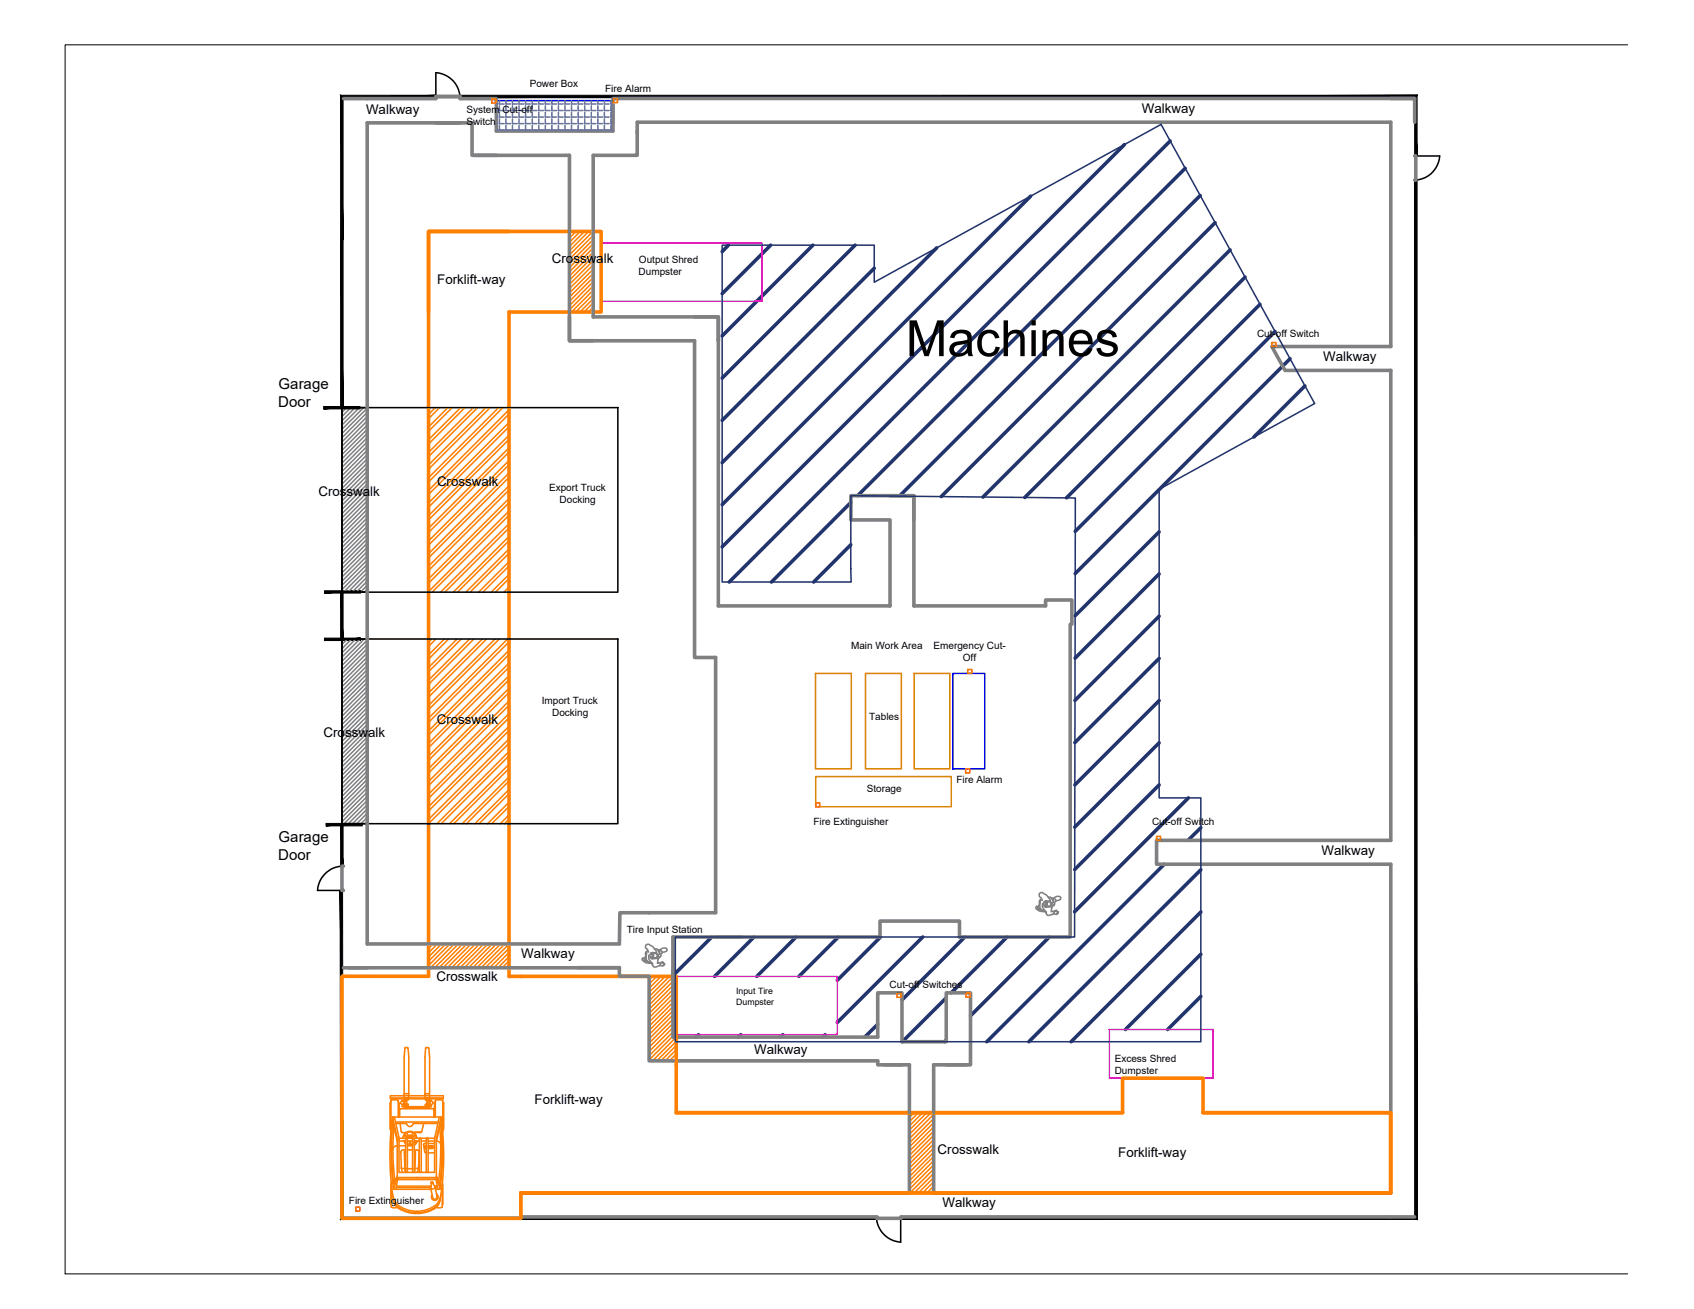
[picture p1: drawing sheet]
<svg xmlns="http://www.w3.org/2000/svg" width="279mm" height="216mm" viewBox="0 0 279 216" stroke-linecap="round" stroke-linejoin="round" font-family="sans-serif">
<!-- layer: 0 -->
<g fill="#000" stroke="#000" stroke-width=".16">
<path d="M56.6 16.1h15.3v-.4zM56.2 15.7h15.7l-15.3 .4zM56.2 15.7l.4 23.8v-23.4zM56.2 15.7l.4 23.8h-.4z"/>
<path d="M56.2 39.5l.4 27.7v-27.7zM56.2 39.5l.4 27.7h-.4z"/>
<path d="M233.3 16.1v9.6h.4zM233.3 16.1l.4-.4v10zM75.8 16.1h157.5l.4-.4zM75.8 15.7h157.9l-157.9 .4z"/>
<path d="M53.4 67v.4l6-.4zM53.4 67.4l6-.4v.4z"/>
<path d="M56.2 97.6l.4 7.8v-7.8zM56.2 97.6l.4 7.8h-.4z"/>
<path d="M53.5 97.8h6v-.4zM53.5 97.4h6l-6 .4z"/>
<path d="M53.5 105.2v.4l6-.4zM53.5 105.6l6-.4v.4z"/>
<path d="M56.2 136.1l.4 6.8v-6.8zM56.2 136.1l.4 6.8h-.4z"/>
<path d="M53.8 136.2h5.9v-.4zM53.8 135.8h5.9l-5.9 .4z"/>
<path d="M56.1 146.9l.5 53.8-.1-53.8zM56.1 146.9l.5 53.8-.4 .4zM56.6 200.7l-.4 .4 88.4-.4zM56.2 201.1l88.4-.4v.4z"/>
<path d="M148.6 200.7v.4l84.7-.4zM148.6 201.1l84.7-.4 .4 .4zM233.3 29.7v171l.4 .4zM233.3 29.7h.4v171.4z"/>
</g>
<!-- layer: Furniture -->
<g fill="none" stroke="#22346e" stroke-width=".59">
<path d="M170 32.3l-50.9 50.9M185.5 23.8l-66.4 66.4M193 23.2l-72.7 72.8M195.5 27.8l-54 54M198 32.2l-49.6 49.6M200.4 36.7l-45.2 45.2M120.1 40.4l-1 1.1M127.1 40.4l-8 8M134.1 40.4l-15 15M141 40.4l-21.9 22M144.2 44.2l-25.1 25.1M154.5 40.9l-35.4 35.4"/>
<path d="M202.9 41.2l-40.8 40.8M205.4 45.7l-36.4 36.3M207.8 50.2l-31.9 31.9M210.3 54.7l-33 32.9M212.8 59.2l-21.5 21.4M215.2 63.7l-8.4 8.4M140.3 89.9l-6.1 6.1M140.3 82.9l-13.1 13.1M191.2 80.8l-13.9 13.8M191.2 87.7l-13.9 13.9M191.2 94.7l-13.9 13.8M191.2 101.6l-13.9 13.9"/>
<path d="M191.2 108.6l-13.9 13.9M191.2 115.6l-13.9 13.9M191.2 122.5l-13.9 13.9M191.2 129.5l-13.9 13.9M196 131.6l-18.8 18.8M198.1 136.5l-2.2 2.1M117.4 154.5l-6 6M124.4 154.5l-6.5 6.5M131.3 154.5l-6.5 6.5M138.3 154.5l-6.5 6.5M145.2 154.5l-7.1 7.2M152.2 154.5l-14.1 14.1"/>
<path d="M159.1 154.5l-10.3 10.4M166.1 154.5l-9.2 9.3M173.1 154.5l-13 13M192 142.5l-29.2 29.3M198.1 143.5l-28.4 28.3M198.1 150.4l-21.4 21.4M198.1 157.4l-12.5 12.4M115.2 170.7l-.4 .4M122.2 170.7l-.4 .4M129.1 170.7l-.4 .4M136.1 170.7l-.4 .4M144.8 168.9l-2.2 2.2"/>
<path d="M156.1 164.6l-7.3 7.2M156.1 171.5l-.3 .3M198.1 164.3l-5.5 5.5"/>
</g>
<!-- layer: Dumpsters -->
<path d="M99.2 40.1h26.5v9.6h-26.5zM111.5 161h26.6v9.7h-26.5v-9.7M183 169.8h17.1v8h-17.1z" fill="none" stroke="#f0f" stroke-width=".25"/>
<!-- layer: 0 -->
<path d="M71.9 12v3.9M233.5 25.7h4M52.4 146.9h3.9M148.6 200.9v4" fill="none" stroke="#000" stroke-width=".25"/>
<!-- layer: Dashed -->
<path d="M71.9 12a4.3 4.3 0 0 1 4 3.9M237.5 25.7a4.3 4.3 0 0 1-4 4M56.4 67.2v68.7M56.3 142.9a4.3 4.3 0 0 0-3.9 4M144.6 200.9a4.3 4.3 0 0 0 4 4" fill="none" stroke="#000" stroke-width=".25"/>
<!-- layer: Worker-Walkway -->
<g fill="none" stroke="#808080" stroke-width=".25">
<path d="M56.5 67.2l-.1 .1M57.2 67.2l-.8 .8M57.9 67.2l-1.5 1.5M58.6 67.2l-2.2 2.2M59.3 67.2l-2.9 2.9M60 67.2l-3.6 3.6M60.6 67.3l-4.2 4.2M60.6 68l-4.2 4.2M60.6 68.7l-4.2 4.2M60.6 69.4l-4.2 4.2M60.6 70.1l-4.2 4.2M60.6 70.8l-4.2 4.2"/>
<path d="M60.6 71.5l-4.2 4.2M60.6 72.2l-4.2 4.2M60.6 72.9l-4.2 4.2M60.6 73.6l-4.2 4.2M60.6 74.3l-4.2 4.2M60.6 75l-4.2 4.2M60.6 75.7l-4.2 4.1M60.6 76.4l-4.2 4.1M60.6 77.1l-4.2 4.1M60.6 77.8l-4.2 4.1M60.6 78.5l-4.2 4.1M60.6 79.1l-4.2 4.2"/>
<path d="M60.6 79.8l-4.2 4.2M60.6 80.5l-4.2 4.2M60.6 81.2l-4.2 4.2M60.6 81.9l-4.2 4.2M60.6 82.6l-4.2 4.2M60.6 83.3l-4.2 4.2M60.6 84l-4.2 4.2M60.6 84.7l-4.2 4.2M60.6 85.4l-4.2 4.2M60.6 86.1l-4.2 4.2M60.6 86.8l-4.2 4.2M60.6 87.5l-4.2 4.2"/>
<path d="M60.6 88.2l-4.2 4.2M60.6 88.9l-4.2 4.2M60.6 89.6l-4.2 4.2M60.6 90.3l-4.2 4.2M60.6 91l-4.2 4.2M60.6 91.7l-4.2 4.2M60.6 92.4l-4.2 4.1M60.6 93.1l-4.2 4.1M60.6 93.8l-3.9 3.8M60.6 94.5l-3.2 3.1M60.6 95.2l-2.5 2.4M60.6 95.8l-1.8 1.8"/>
<path d="M60.6 96.5l-1.1 1.1M60.6 97.2l-.4 .4M56.6 105.4l-.2 .2M57.3 105.4l-.9 .9M58 105.4l-1.6 1.6M58.7 105.4l-2.3 2.3M59.4 105.4l-3 3M60.1 105.4l-3.7 3.7M60.6 105.6l-4.2 4.2M60.6 106.3l-4.2 4.2M60.6 107l-4.2 4.2M60.6 107.7l-4.2 4.2"/>
<path d="M60.6 108.4l-4.2 4.2M60.6 109.1l-4.2 4.2M60.6 109.8l-4.2 4.1M60.6 110.5l-4.2 4.1M60.6 111.2l-4.2 4.1M60.6 111.9l-4.2 4.1M60.6 112.6l-4.2 4.1M60.6 113.2l-4.2 4.2M60.6 113.9l-4.2 4.2M60.6 114.6l-4.2 4.2M60.6 115.3l-4.2 4.2M60.6 116l-4.2 4.2"/>
<path d="M60.6 116.7l-4.2 4.2M60.6 117.4l-4.2 4.2M60.6 118.1l-4.2 4.2M60.6 118.8l-4.2 4.2M60.6 119.5l-4.2 4.2M60.6 120.2l-4.2 4.2M60.6 120.9l-4.2 4.2M60.6 121.6l-4.2 4.2M60.6 122.3l-4.2 4.2M60.6 123l-4.2 4.2M60.6 123.7l-4.2 4.2M60.6 124.4l-4.2 4.2"/>
<path d="M60.6 125.1l-4.2 4.2M60.6 125.8l-4.2 4.2M60.6 126.5l-4.2 4.1M60.6 127.2l-4.2 4.1M60.6 127.9l-4.2 4.1M60.6 128.6l-4.2 4.1M60.6 129.3l-4.2 4.1M60.6 129.9l-4.2 4.2M60.6 130.6l-4.2 4.2M60.6 131.3l-4.2 4.2M60.6 132l-3.8 3.9M60.6 132.7l-3.1 3.2"/>
<path d="M60.6 133.4l-2.4 2.5M60.6 134.1l-1.7 1.8M60.6 134.8l-1.1 1.1M60.6 135.5l-.4 .4"/>
</g>
<!-- layer: Wires -->
<path d="M82 16.6h19v5h-19z" fill="none" stroke="#00f" stroke-width=".25"/>
<!-- layer: Forklift-Forkliftway -->
<g fill="none" stroke="#ff7f00" stroke-width=".25">
<path d="M94.3 38.2l-.4 .4M95 38.2l-1.1 1.1M95.7 38.2l-1.8 1.8M96.4 38.2l-2.5 2.4M97.1 38.2l-3.2 3.1M97.8 38.2l-3.9 3.8M97.8 38.8l-3.9 3.9M97.8 39.5l-3.9 3.9M97.8 40.2l-3.9 3.9M97.8 40.9l-3.9 3.9M97.8 41.6l-3.9 3.9M97.8 42.3l-3.9 3.9"/>
<path d="M97.8 43l-3.9 3.9M97.8 43.7l-3.9 3.9M97.8 44.4l-3.9 3.9M97.8 45.1l-3.9 3.9M97.8 45.8l-3.9 3.9M97.8 46.5l-3.9 3.9M97.8 47.2l-3.9 3.9M97.8 47.9l-3.5 3.6M97.8 48.6l-2.8 2.9M97.8 49.3l-2.1 2.2M97.8 50l-1.5 1.5M97.8 50.7l-.8 .8"/>
<path d="M97.8 51.3l-.1 .2M71.8 67.2l-1.1 1.2M72.5 67.2l-1.8 1.9M73.9 67.2l-3.2 3.2M74.6 67.2l-3.9 3.9M76 67.2l-5.3 5.3M76.7 67.2l-6 6M78.1 67.2l-7.4 7.4M78.8 67.2l-8.1 8.1M80.1 67.2l-9.4 9.5M80.8 67.2l-10.1 10.2M82.2 67.2l-11.5 11.6"/>
<path d="M82.9 67.2l-12.2 12.3M84 67.6l-13.3 13.3M84 69.7l-13.3 13.3M84 71.8l-13.3 13.3M84 73.9l-13.3 13.2M84 76l-13.3 13.2M84 78l-13.3 13.3M84 68.3l-13.3 13.3M84 70.4l-13.3 13.3M84 72.5l-13.3 13.3M84 74.6l-13.3 13.2M84 76.7l-13.3 13.2"/>
<path d="M84 78.7l-13.3 13.3M84 80.1l-13.3 13.3M84 82.2l-13.3 13.3M84 84.3l-13.3 13.3M84 86.4l-11.3 11.3M84 88.5l-9.2 9.2M84 90.6l-7.2 7.1M84 92.7l-5.1 5M84 94.7l-3 3M84 96.8l-.9 .9M84 80.8l-13.3 13.3M84 82.9l-13.3 13.3"/>
<path d="M84 85l-12.7 12.7M84 87.1l-10.6 10.6M84 89.2l-8.6 8.5M84 91.3l-6.5 6.4M84 93.4l-4.4 4.3M84 95.4l-2.3 2.3M84 97.5l-.2 .2M71.2 105.4l-.5 .5M71.9 105.4l-1.2 1.2M73.3 105.4l-2.6 2.6M74 105.4l-3.3 3.3M75.4 105.4l-4.7 4.7"/>
<path d="M76.1 105.4l-5.4 5.4M77.5 105.4l-6.8 6.8M78.2 105.4l-7.5 7.5M79.6 105.4l-8.9 8.9M80.2 105.4l-9.5 9.6M81.6 105.4l-10.9 11M82.3 105.4l-11.6 11.7M83.7 105.4l-13 13.1M84 107.3l-13.3 13.3M84 109.4l-13.3 13.2M84 111.4l-13.3 13.3M84 113.5l-13.3 13.3"/>
<path d="M84 115.6l-13.3 13.3M84 117.7l-13.3 13.3M84 119.8l-13.3 13.3M84 105.9l-13.3 13.3M84 108l-13.3 13.2M84 110.1l-13.3 13.2M84 112.1l-13.3 13.3M84 114.2l-13.3 13.3M84 116.3l-13.3 13.3M84 118.4l-13.3 13.3M84 121.9l-13.3 13.3M84 124l-11.9 11.9"/>
<path d="M84 126.1l-9.8 9.8M84 128.2l-7.8 7.7M84 130.2l-5.7 5.7M84 132.3l-3.6 3.6M84 134.4l-1.5 1.5M84 120.5l-13.3 13.3M84 122.6l-13.3 13.3M84 124.7l-11.2 11.2M84 126.8l-9.1 9.1M84 128.8l-7.1 7.1M84 130.9l-5 5M84 133l-2.9 2.9"/>
<path d="M84 135.1l-.8 .8M70.7 155.7v.1M71.4 155.7l-.7 .7M72.1 155.7l-1.4 1.4M72.8 155.7l-2.1 2.1M73.5 155.7l-2.8 2.8M74.2 155.7l-3.5 3.5M74.9 155.7l-3.9 3.9M75.6 155.7l-3.9 3.9M76.3 155.7l-3.9 3.9M77 155.7l-3.9 3.9M77.7 155.7l-3.9 3.9"/>
<path d="M78.4 155.7l-3.9 3.9M79.1 155.7l-3.9 3.9M79.8 155.7l-3.9 3.9M80.5 155.7l-3.9 3.9M81.2 155.7l-3.9 3.9M81.9 155.7l-3.9 3.9M82.6 155.7l-4 3.9M83.3 155.7l-4 3.9M84 155.7l-4 3.9M84 156.4l-3.3 3.2M84 157.1l-2.6 2.5M84 157.8l-1.9 1.8"/>
<path d="M84 158.5l-1.2 1.1M84 159.2l-.5 .4M66.9 172.8l-.1 .1M66.9 172.8h.3M67.2 172.8l.1 .1 .1 1.4v6.8h-.7v-6.8l.1-1.4M70.3 172.8l-.1 .1-.1 1.4v6.8h.8v-6.8l-.2-1.4-.1-.1M70.3 172.8h.3M107.6 161l-.5 .6M108.3 161l-1.2 1.3M109 161l-1.9 2M109.7 161l-2.6 2.7M110.4 161l-3.3 3.4"/>
<path d="M111 161.2l-3.9 3.9M111 161.9l-3.9 3.9M111 162.6l-3.9 3.9M111 163.2l-3.9 4M111 163.9l-3.9 4M111 164.6l-3.9 4M111 165.3l-3.9 4M111 166l-3.9 4M111 166.7l-3.9 3.9M111 167.4l-3.9 3.9M111 168.1l-3.9 3.9M111 168.8l-3.9 3.9"/>
<path d="M111 169.5l-3.9 3.9M111 170.2l-3.9 3.9M111 170.9l-3.9 3.9M111.5 171.1l-3.9 3.9M111.5 171.8l-3.2 3.2M111.5 172.5l-2.5 2.5M111.5 173.2l-1.8 1.8M111.5 173.8l-1.1 1.2M111.5 174.5l-.4 .5M64.4 181.1h8.7M64.5 181.5l.6-.1 .6 .1v2.7M64.5 181.7l-.2 .3v4.2l.2 .3"/>
<path d="M64.5 181.5v5.2M64.5 195.2v3.9l.5 .1 .5-.1M64.5 195.2v3.5M64.7 184.2a53.6 53.6 0 0 0 .2 11.9M64.7 184.2a45 45 0 0 0 .3 14.2l.5 .7 .3 .2M64.7 196.9a2.86 2.86 0 0 0 2.3 2.6 5 5 0 0 0 5.2-1.2l.5-1.4M64.8 184.2h7.9M64.8 184.2l.7 3.3M64.8 185.3h-.1a55.5 55.5 0 0 0 .2 9.8h.1M64.8 185.3l.7 2.9M65 185.9a41.3 41.3 0 0 0 .1 8.9M65.1 184.2l.7 3.6v5.6h5.9v-5.6l.7-3.6"/>
<path d="M65.2 198.8a5.6 5.6 0 0 0 7.1 0M65.2 185.1h7M65.3 196.2l.3-1.9h6.3l.3 1.9M65.3 185.3h1.7a.59 .59 0 0 0 .6 .5 .59 .59 0 0 0 .6-.5h4M65.4 195.6h5.7M65.4 187.5l.1 .5M65.5 189a.75 .75 0 0 0-.7 .5M65.5 194.2h6.5M65.5 194.2l-.6 2M65.5 194.5h6.4M65.5 194l-.5 1.1M65.5 194.2l-.6 1.7"/>
<path d="M65.5 188v6.2M65.7 181.7l.1 .3v2.2M65.8 199.3a5.7 5.7 0 0 0 5.9 0M65.8 187.7h.8M65.8 188.2h1.1M65.8 189h1.1M65.9 184.2v-1.3h5.7v1.3M66 185.3l.2 1.4 .8 .1M66.2 192.7l.7 .1M66.5 187.7a1.13 1.13 0 0 1 1.1-1.1 1.13 1.13 0 0 1 1.1 1.1M66.5 189.7l-.3 .1-.1 .2 .1 2.7 .2 .7M66.5 189.7h.4"/>
<path d="M66.6 188.2l.3 .4M66.6 187.7a1.03 1.03 0 0 1 1-1 1.03 1.03 0 0 1 1 1M66.6 187.7h2.2M66.6 182.3l-.3 .1v.1h.7v-.1h-.2M66.6 181.7v.6M66.7 180.4h.7v.3h-.7v-.3M66.7 182.5h4.2v.2h-4.2zM66.7 189.9l.1 2.6M66.7 182.3l.1 .1M66.7 188.2l.2 .3M66.7 181.7v.6h.6v-.2h-.2M66.7 187.3l.7 .4 .2-.2 .2 .2 .7-.4"/>
<path d="M66.7 187.2l.8 .3M66.8 192.8v.4M66.8 181.6l-.1 .1M66.9 187.9l.1-.2 .2 .2M66.9 187.9v5.5M67 181.5h-.7v.1l.3 .1M67 181.5v.1h-.2M67 181.5l-.3-.1v-.2h.6v.2l-.2 .1M67 182.1h-.3M67 181.5v.6M67.1 181.5v.6M67.1 186.8l.3 .7"/>
<path d="M67.2 188.7h.8M67.2 188.8h.8M67.2 187.9v4.9M67.2 192.8h.1M67.2 192.8v.6M67.2 188.2h.8M67.2 189.7h.8M67.4 187.3h.4M67.4 180.7h2.7M67.5 187.4h.3M67.5 188.2v.6M67.6 192.8h-.4"/>
<path d="M67.6 192.8h.4M67.7 188.2v.6M68 187.9l.2-.2 .1 .2M68 189h-.8M68 192.8h.1M68 187.9v5.5M68.1 186.8l-.3 .7M68.3 186.8h1.1M68.3 188.2h.4M68.3 189.7h.6l.2 .3-.1 2.7-.2 .7M68.3 187.9v5.5M68.4 186.8v-.1h.9l.1 .1"/>
<path d="M68.4 192.8v.4M68.5 187.2l-.8 .3M68.5 188.2l-.2 .3M68.5 189.9v2.6M68.5 188.7l-.2 .2M68.6 188.2l-.3 .4M68.7 188.2h.5M68.8 187.7h2.9M68.9 188.2l-.3 .5M69 192.7l-.7 .1M69.2 187.9l.1-.2 .2 .2M69.2 187.9v5.5h.3v-5.5"/>
<path d="M69.5 188.2h.8M69.5 186.6l-.1 .2M69.9 185.3l-.3 1.4M70.1 189v.4M70.1 189.4h.2M70.2 181.2h.6v.2l-.3 .1v.6h.3v.2h-.6v-.2h.2v-.6l-.2-.1zM70.3 189l-.2 .2 .2 .1M70.3 187.9v5.5h.3v-5.5M70.3 188.6h-.3l-.1 .2 .1 1.2 .3 .1M70.3 189h-.3M70.3 187.9l.2-.2 .1 .2M70.6 188.2h1.1"/>
<path d="M70.6 188.6h1.1M70.6 190.1h1.1M70.7 181.6l.1 .7-.1 .1M70.7 181.6h-.2v-.1h.6v.1l-.2 .1v.6l.2 .1v.1h-.6v-.1h.2M70.8 189.3v.1h.5M70.8 189l.2 .2-.2 .2M70.9 180.4h-.8v.3h3v.5h-8.7v-.5h2.3M71 195.8v.1M71 195.8v.1h-5.7M71 195.9l.1 .3h-6.2M71.1 195.1l.2-.2 .1 .3M71.1 195.1v.4l-.1 .3"/>
<path d="M71.1 196.2l.3 1.3M71.4 189.4h-.1M71.4 189h-.6M71.4 189l.1 .2M71.4 195.1l.1 .4 .3 .1M71.5 189.1v.1M71.5 189.2l-.1 .2M71.7 195.6a.37 .37 0 0 1-.2 .5 .37 .37 0 0 1-.5-.2M71.8 195.6v.6M71.8 195.6h.3M71.8 184.2v-2.7l.6-.1 .6 .1v5.2M71.8 181.7l-.1 .3v2.2"/>
<path d="M71.8 195.9h.4M71.8 196.2l.3 1.1a.37 .37 0 0 1-.3 .5 .37 .37 0 0 1-.5-.4M72 194.2l.6 2M72 194l.5 1.1M72 194.2l.6 1.7M72 196.9a.56 .56 0 0 1 .2 .8 .56 .56 0 0 1-.8 .2 .56 .56 0 0 1-.1-.8M72.5 185.9l.2 2.8a.75 .75 0 0 0-.7-.5M72.7 185.3a50.9 50.9 0 0 1-.2 9.8M72.7 188.7l-.1 4.1-.2 2M72.7 185.3l-.7 2.9M72.7 184.2a43.1 43.1 0 0 1-.2 14.2l-.5 .7-.3 .2M72.7 184.2a51 51 0 0 1-.1 12h-.8"/>
<path d="M72.7 184.2l-.7 3.6v6.4M72.9 195.2v3.9l-.5 .1-.4-.1M72.9 195.2l.1 .1-.1 3.4M73 181.7l.2 .3v4.2l-.2 .3M150.1 183.5l-.1 .1M150.8 183.5l-.8 .8M151.5 183.5l-1.5 1.5M152.2 183.5l-2.2 2.2M152.9 183.5l-2.9 2.9M153.6 183.5l-3.6 3.6M154 183.8l-4 4M154 184.5l-4 4"/>
<path d="M154 185.2l-4 4M154 185.9l-4 4M154 186.6l-4 4M154 187.3l-4 4M154 188l-4 4M154 188.7l-4 4M154 189.4l-4 4M154 190.1l-4 4M154 190.7l-4 4M154 191.4l-4 4M154 192.1l-4 4M154 192.8l-3.9 4"/>
<path d="M154 193.5l-3.2 3.3M154 194.2l-2.5 2.6M154 194.9l-1.8 1.9M154 195.6l-1.1 1.2M154 196.3l-.4 .5"/>
<circle cx="66.3" cy="181.9" r=".26"/>
<circle cx="70.8" cy="189.2" r=".16"/>
<circle cx="71.1" cy="181.9" r=".26"/>
<circle cx="71.3" cy="189.2" r=".16"/>
</g>
<!-- layer: Worker-Walkway -->
<g fill="none" stroke="#808080" stroke-width=".59">
<path d="M56.6 16.3h15.3v-.4h4v.4h6v5.3h19.2v-4.1M71.9 15.9h4M229.4 16.2h3.9M60.6 20.3h17.3v5.3h4M78.3 25.6h15.6M101.1 20.2v-4h132.2v4M105.1 21.6v4h-7.3M105.1 21.8v-1.6h124.3v37h-19.6l2.1 3.9h17.5v77.5h-38.6v3.9h38.6v54.3h-75.4v-13.3M233.3 25.7h.2v4h-.2M114.6 52.3h3.9v47.6h28.3v-14.1h-6.5v-4h10.4v4M114.6 56.2v52.2h3.4v42.1h-15.8v5.2M146.8 81.8h3.9v18.1h21.8v-.9h4.3v4h-.3v51.5h-18.3v-2.6h-13.1v2.6h-34.1v6.5"/>
<path d="M56.6 142.9h-.2v4h.2M56.6 159.6h4M118 154.5h4.4M111 171.1h33.8v-7.3h4v8h7.3v-8h4v11.8h-4M111 175h33.8v.6h4M145.8 175.6h4.2M154 175.6h5.4M144.6 196.8h4M150 183.5v13.3h-64.1v3.9h58.7v.2h4v-.2h80.7M229.4 200.7h3.9"/>
</g>
<!-- layer: Forklift-Forkliftway -->
<path d="M84 38.2h-13.3v122.8h-14.3v39.9h29.5v-4.1h143.5v-13.3h-31M70.7 51.5v-13.3h28.5v13.3h-15.2v109.5h2M111.5 183.5h73.7" fill="none" stroke="#ff7f00" stroke-width=".59"/>
<!-- layer: Worker-Walkway -->
<circle cx="118.5" cy="56.2" r=".3" fill="#808080"/>
<path d="M60.6 20.3v135.4h41.6M93.9 25.6v30.6h3.9M97.8 25.6v26.7h20.7v3.9M93.9 52.3v3.9h20.7M57.5 159.6h44.7v1.4h4.9v14h3.9M111 160v11.1M150 175.6v7.9M154 175.6v7.9" fill="none" stroke="#808080" stroke-width=".59"/>
<!-- layer: Forklift-Forkliftway -->
<path d="M85.9 161h25.6v22.5h73.7v-5.7h13.2v5.7h31v13.3h-143.5" fill="none" stroke="#ff7f00" stroke-width=".59"/>
<!-- layer: Worker-Walkway -->
<g fill="none" stroke="#808080" stroke-width=".25">
<path d="M106.3 158l-.4 .1a1.03 1.03 0 0 0 1.4 .8M106.4 158l-.2 .1v.3l.2 .2h.4M106.8 156.9l-.3 .1v.2l-.2 .9 .4 .4 .3 .2M106.8 156.8a1.93 1.93 0 0 0-.2 1.6l.3 .2a1.03 1.03 0 0 1 .8 .8 .97 .97 0 0 0 1.1-.1l.2-.4-.1-.1-.5 .1 .1-.8M107 157l-.2-.5-.3-.2v-.3l.1-.2a1.55 1.55 0 0 1 1.3 .6l.4 .7M107 157.5a1.34 1.34 0 0 0 .6 1.4l.1 .2M107.3 157.2l.3-.1a.78 .78 0 0 1 .9 .4v.2a.5 .5 0 0 1-.7 .4h-.4a.74 .74 0 0 1-.1-.9zM107.9 156.5h.4l.5 .7v.2M108 157.2l.2 .1h-.8v.1h.3l.1 .3-.4 .2 .7 .1v.1M108.3 157.3l.1 .2M108.4 157.7l-.1 .3M108.4 156.6l.5 .4"/>
<path d="M108.5 157.5l.5-.2v.3l-.2 .3-.4-.1M108.6 156.7l.2-.1 .4 .4v.2l-.2 .1M108.7 157.9l-.2 .4M108.9 156.7a.82 .82 0 0 1 1.2-.1l-.2 .3-.7 .2M108.9 158.8l.5-.1-.2 .2h.4l-.1 .1 .1 .1-.3 .2-.5-.1M171.2 149.5h-.2l-.2 .3a1.44 1.44 0 0 0 1.4 .6M171.3 149.4l-.1 .4 .2 .3h.3M171.7 148.3l-.3 .4-.1 .9 .3 .4 .3 .1M171.8 148.3a1.96 1.96 0 0 0-.2 1.5l.2 .3a1.05 1.05 0 0 1 .9 .8 1.08 1.08 0 0 0 1.1-.3l.1-.2-.1-.1-.4 .1v-.8M171.9 148.5l-.2-.5-.3-.2v-.4l.2-.2h.3a2.33 2.33 0 0 1 1.3 1.4M171.9 149a1.39 1.39 0 0 0 .7 1.4v.2M172.3 148.7l.2-.1a.6 .6 0 0 1 .7 0 .6 .6 0 0 1 .2 .6 .5 .5 0 0 1-.7 .4l-.2 .1-.2-.2a.71 .71 0 0 1 0-.8z"/>
<path d="M172.9 148h.4l.4 .7v.2M173 148.6l.1 .1h-.7v.2h.3v.3l-.4 .2h.7v.2M173.2 148.7l.1 .3M173.3 149.2l-.1 .3M173.4 148.1l.4 .4M173.5 149l.4-.2 .1 .3-.2 .3-.4-.1M173.5 148.2l.3-.1 .4 .4-.1 .2-.2 .1M173.7 149.3l-.3 .4M173.8 148.2a.8 .8 0 0 1 1.2-.2l-.1 .4-.7 .2M173.8 150.3l.4-.2 .1 .1-.2 .1 .4 .1v.1h-.1h.2l-.3 .3-.5-.1"/>
</g>
<!-- layer: Furniture -->
<path d="M134.5 111.1h5.9v15.7h-5.9zM142.8 111.1h5.9v15.7h-5.9zM150.8 111.1h5.9v15.7h-5.9zM134.5 128.1h22.4v5h-22.4z" fill="none" stroke="#b88a00" stroke-width=".25"/>
<!-- layer: Wires -->
<g fill="none" stroke="#5e67af" stroke-width=".25">
<path d="M82 17.2h.1M82 18.2h.1M82 19.3h.1M82.4 16.6v.6h.7M82.4 17.4v.8h.7M82.4 18.5v.8h.7M82.4 19.6v.8h.7M83.4 16.6v.6h.8M83.4 17.4v.8h.8M83.4 18.5v.8h.8M83.4 19.6v.8h.8M84.5 16.6v.6h.8"/>
<path d="M84.5 17.4v.8h.8M84.5 18.5v.8h.8M84.5 19.6v.8h.8M85.6 16.6v.6h.8M85.6 17.4v.8h.8M85.6 18.5v.8h.8M85.6 19.6v.8h.8M86.7 16.6v.6h.8M86.7 17.4v.8h.8M86.7 18.5v.8h.8M86.7 19.6v.8h.8M87.8 16.6v.6h.8"/>
<path d="M87.8 17.4v.8h.8M87.8 18.5v.8h.8M87.8 19.6v.8h.8M88.9 16.6v.6h.7M88.9 17.4v.8h.7M88.9 18.5v.8h.7M88.9 19.6v.8h.7M89.9 16.6v.6h.8M89.9 17.4v.8h.8M89.9 18.5v.8h.8M89.9 19.6v.8h.8M91 16.6v.6h.8"/>
<path d="M91 17.4v.8h.8M91 18.5v.8h.8M91 19.6v.8h.8M92.1 16.6v.6h.8M92.1 17.4v.8h.8M92.1 18.5v.8h.8M92.1 19.6v.8h.8M93.2 16.6v.6h.8M93.2 17.4v.8h.8M93.2 18.5v.8h.8M93.2 19.6v.8h.8M94.3 16.6v.6h.8"/>
<path d="M94.3 17.4v.8h.8M94.3 18.5v.8h.8M94.3 19.6v.8h.8M95.4 16.6v.6h.7M95.4 17.4v.8h.7M95.4 18.5v.8h.7M95.4 19.6v.8h.7M96.4 16.6v.6h.8M96.4 17.4v.8h.8M96.4 18.5v.8h.8M96.4 19.6v.8h.8M97.5 16.6v.6h.8"/>
<path d="M97.5 17.4v.8h.8M97.5 18.5v.8h.8M97.5 19.6v.8h.8M98.6 16.6v.6h.8M98.6 17.4v.8h.8M98.6 18.5v.8h.8M98.6 19.6v.8h.8M99.7 16.6v.6h.8M99.7 17.4v.8h.8M99.7 18.5v.8h.8M99.7 19.6v.8h.8M100.8 16.6v.6h.2"/>
<path d="M100.8 17.4v.8h.2M100.8 18.5v.8h.2M100.8 19.6v.8h.2M82 20.4h.1M82 21.5h.1M82.4 20.7v.8h.7M83.4 20.7v.8h.8M84.5 20.7v.8h.8M85.6 20.7v.8h.8M86.7 20.7v.8h.8M87.8 20.7v.8h.8M88.9 20.7v.8h.7"/>
<path d="M89.9 20.7v.8h.8M91 20.7v.8h.8M92.1 20.7v.8h.8M93.2 20.7v.8h.8M94.3 20.7v.8h.8M95.4 20.7v.8h.7M96.4 20.7v.8h.8M97.5 20.7v.8h.8M98.6 20.7v.8h.8M99.7 20.7v.8h.8M100.8 20.7v.8h.2"/>
</g>
<path d="M157.2 111.1h5.2v15.7h-5.2z" fill="none" stroke="#00f" stroke-width=".25"/>
<!-- layer: Furniture -->
<path d="M119.1 40.4h25.1v6.2l47.3-26.1 25.3 46.1-25.6 14.1v50.9h6.9v40.2h-86.7v-17.3h65.8l.2-72.4-37.1-.3 .1 14.2h-21.3z" fill="none" stroke="#22346e" stroke-width=".25"/>
<!-- layer: Dashed -->
<path d="M56.4 67.2h45.5v30.5h-45.5zM56.4 67.2h4.2v30.4h-4.2zM56.4 105.4h45.5v30.5h-45.5zM56.4 105.4h4.2v30.5h-4.2z" fill="none" stroke="#000" stroke-width=".25"/>
<!-- layer: Safety -->
<path d="M81.1 16.3h.7v.7h-.7zM101.2 16.3h.6v.6h-.6zM209.8 56.5h.6v.7h-.6zM159.6 110.4h.7v.7h-.7zM134.5 132.4h.7v.7h-.7zM159.3 126.8h.6v.7h-.6zM190.8 138h.6v.6h-.6zM148 163.8h.6v.7h-.6zM159.3 163.8h.7v.7h-.7zM58.7 199.1h.6v.7h-.6z" fill="none" stroke="#f00" stroke-width=".25"/>
<!-- layer: Labels -->
<path d="M268.5 7.4h-257.8v202.7h257.8" fill="none" stroke="#000" stroke-width=".16"/>
<text font-size="8.2" x="149.4" y="58.7">Machines</text>
<g font-size="2.5">
<text x="46" y="64.2">Garage</text>
<text x="45.9" y="67.2">Door</text>
<text x="45.9" y="141.8">Door</text>
<text x="46" y="138.8">Garage</text>
</g>
<g font-size="2.2">
<text x="60.4" y="18.7">Walkway</text>
<text x="188.3" y="18.6">Walkway</text>
<text x="72.1" y="46.8">Forklift-way</text>
<text x="91" y="43.4">Crosswalk</text>
<text x="218.2" y="59.5">Walkway</text>
<text x="52.5" y="81.8">Crosswalk</text>
<text x="72.1" y="80.2">Crosswalk</text>
<text x="72" y="119.4">Crosswalk</text>
<text x="53.4" y="121.6">Crosswalk</text>
<text x="218" y="141.1">Walkway</text>
<text x="72" y="161.9">Crosswalk</text>
<text x="86" y="158">Walkway</text>
<text x="124.4" y="173.8">Walkway</text>
<text x="88.2" y="182">Forklift-way</text>
<text x="154.7" y="190.4">Crosswalk</text>
<text x="184.4" y="190.8">Forklift-way</text>
<text x="155.5" y="199.1">Walkway</text>
</g>
<g font-size="1.6">
<text x="87.4" y="14.4">Power Box</text>
<text x="99.8" y="15.2">Fire Alarm</text>
<text x="76.9" y="18.7">System Cut-off</text>
<text x="76.9" y="20.7">Switch</text>
<text x="105.3" y="45.3">Dumpster</text>
<text x="105.4" y="43.4">Output Shred</text>
<text x="207.3" y="55.6">Cut-off Switch</text>
<text x="90.6" y="81">Export Truck</text>
<text x="92.3" y="83">Docking</text>
<text x="140.4" y="107">Main Work Area</text>
<text x="154" y="107.1">Emergency Cut-</text>
<text x="158.8" y="109.1">Off</text>
<text x="89.4" y="116.1">Import Truck</text>
<text x="91.1" y="118">Docking</text>
<text x="143.3" y="118.8">Tables</text>
<text x="142.9" y="130.6">Storage</text>
<text x="157.7" y="129.2">Fire Alarm</text>
<text x="134.2" y="136">Fire Extinguisher</text>
<text x="190" y="136">Cut-off Switch</text>
<text x="103.4" y="153.8">Tire Input Station</text>
<text x="146.7" y="162.9">Cut-off Switches</text>
<text x="183.9" y="175.2">Excess Shred</text>
<text x="183.9" y="177.2">Dumpster</text>
<text x="57.6" y="198.5">Fire Extinguisher</text>
</g>
<g font-size="1.4">
<text x="121.4" y="164">Input Tire</text>
<text x="121.4" y="165.7">Dumpster</text>
</g>
</svg>
